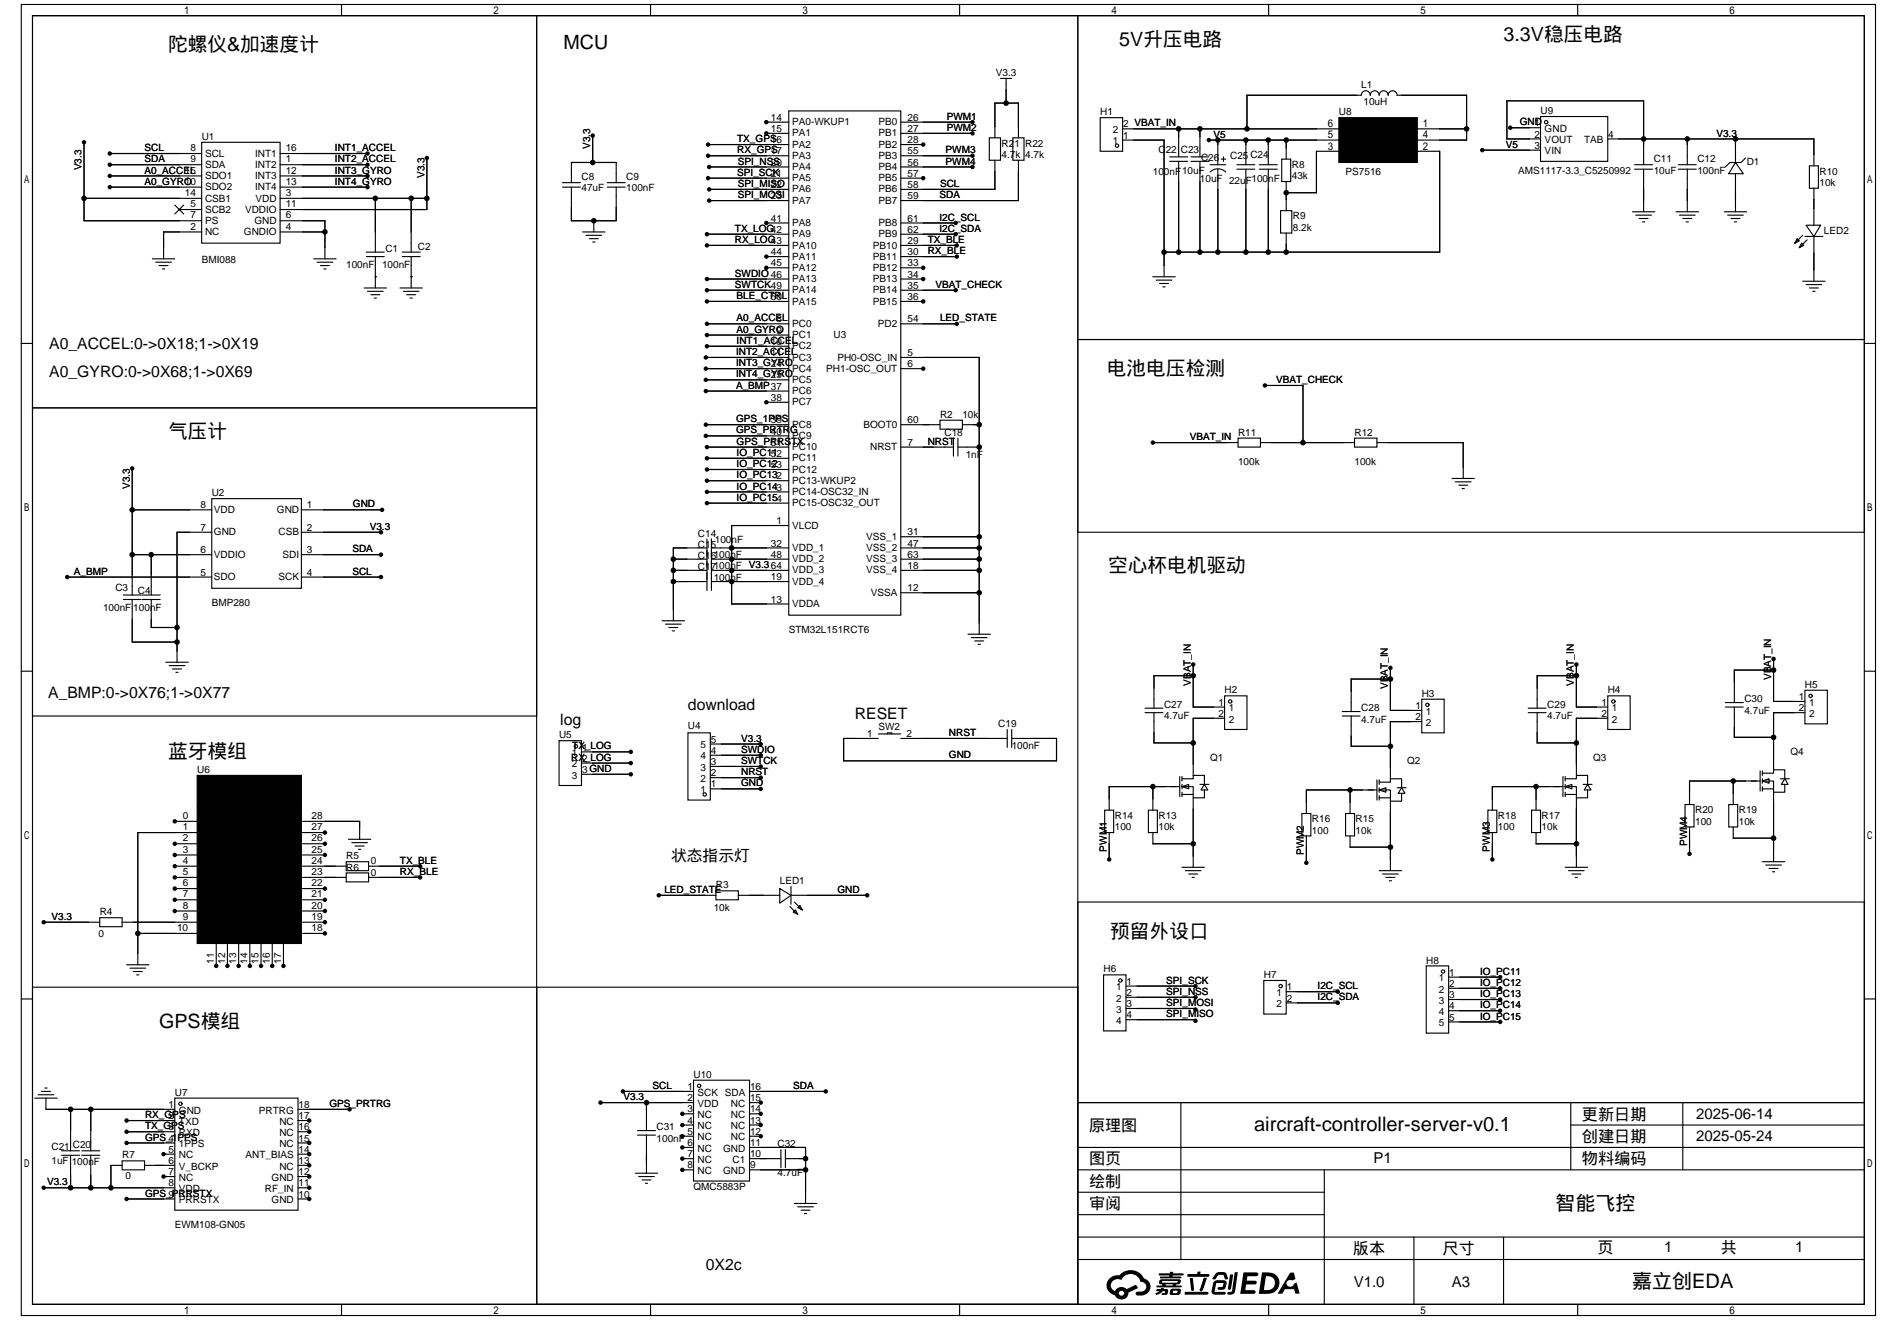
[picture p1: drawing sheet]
<svg xmlns="http://www.w3.org/2000/svg" width="426mm" height="299mm" viewBox="0 0 426 299" stroke-linecap="round" stroke-linejoin="round" font-family="sans-serif">
<g fill="#000">
<path d="M262.8 288.6h2.4l.1-.3h.7l-.1 .3h2.2l.3 .3-.3 .2h-2.2l-.1 .3h1.8l.2 .2-.2 .2h-4.5l-.1-.4h2.1v-.3h-2.2l-.2-.1zM262.2 292.2h.9l.1-.2h.7l-.1 .2h.9l.1 .2-.1 .9-1.3 .2v-.4h.6l.1-.4a.68 .68 0 0 0-.9 .4l-1.1 .5-.2-.5 1-.4h-.8zM269.7 289.7h.7l.3 2.6a.34 .34 0 0 1-.3 .3 .34 .34 0 0 1-.4-.2zM272.9 289.6h.7l-.6 2.1a.98 .98 0 0 1-.7 1l-.3-.3zM268.6 292.8h5a.33 .33 0 0 1 .4 .4 .33 .33 0 0 1-.4 .3h-4.9l-.1-.2zM269.2 288.8h2.2l.2-.6h.6l-.1 .6h1.8a.32 .32 0 0 1 .3 .3 .32 .32 0 0 1-.4 .3h-4.5l-.1-.1zM275.2 290.5l.5-.3h1.7a.81 .81 0 0 1 .7 .5 .81 .81 0 0 1-.2 .9 .81 .81 0 0 1-.9 .8h-.7a.32 .32 0 0 1-.3-.4 .32 .32 0 0 1 .4-.3h.8l.2-.9-1.7 .1-.3 1.9h2.2a.32 .32 0 0 1 .3 .4 .32 .32 0 0 1-.4 .3h-2.3l-.4-.4-.1-.5zM275.6 288.7l.6-.3 1-.1a.77 .77 0 0 1 .9 .6l.3 .9-.2 .2h-.5l-.3-.9-.2-.1h-1l-.7 1h-.6zM278.9 288.9h.7l-.5 3.2a.36 .36 0 0 1-.4 .3 .36 .36 0 0 1-.3-.4zM279.9 288.4h.7l-.6 4.3a1.13 1.13 0 0 1-1.8 .6l.2-.4 .8-.1 .1-.2zM281.9 288.4h2.7a.48 .48 0 0 1 .7 .4 .48 .48 0 0 1-.7 .5h-1.8l-.2 1h1.9a.43 .43 0 0 1 .4 .5 .43 .43 0 0 1-.4 .4h-2l-.2 1.2h1.7a.45 .45 0 0 1 .6 .2 .45 .45 0 0 1-.2 .6l-3.2 .1zM292.5 288.5h.8l.4 1.4-.7 .4a.84 .84 0 0 0-1.2 .2 .84 .84 0 0 0 .3 1.2 .84 .84 0 0 0 1.2-.4v-.3l.6-.3 .7 2.5h-.9l-.3-1h-2.1l-.6 1h-1.1z"/>
<path d="M251.6 289.7a2.23 2.23 0 0 0-.6 2.3 2.23 2.23 0 0 0 1.8 1.6 1.58 1.58 0 0 0 1.7 1 1.58 1.58 0 0 0 1.3-1.6l2.2-1-.5-.8-2.1 1a1.65 1.65 0 0 0-2.6 .5 1.47 1.47 0 0 1-.7-2.1 1.47 1.47 0 0 1 2.1-.4 2.3 2.3 0 0 1 2.4-1.4 2.3 2.3 0 0 1 2 1.8 1.12 1.12 0 0 1 1.3 1 1.12 1.12 0 0 1-1.2 1.2h-.7a.45 .45 0 0 0-.5 .3 .45 .45 0 0 0 .4 .6 2.21 2.21 0 0 0 2.3-.6 2.21 2.21 0 0 0 .5-2.3 2.13 2.13 0 0 0-1.4-1 3.3 3.3 0 0 0-5.5-.7l-1.2 .1zM253.7 293.2a.57 .57 0 0 1 1.1 0 .57 .57 0 0 1-1.1 0z"/>
<path d="M265.4 292.3a1.05 1.05 0 0 0-.1 1.2 2.91 2.91 0 0 0 2.2-.2 .98 .98 0 0 0 0-1.1l-1.6-.1zM266 292.6h.8l.1 .3-.2 .2h-.8z"/>
<path d="M262.9 290.2l-.1 .7 .7 .2v.3h-1.3l.1 .4h5.4l.2-.2-.2-.2h-1.2l.2-.3a.7 .7 0 0 0 .9-.2 .7 .7 0 0 0-.1-.9h-4.1zM263.5 290.4l3.5 .1-.2 .3h-3.2zM264.2 291.1h1.7l-.1 .3h-1.5z"/>
<path d="M286.1 288.4l-.7 4.9h1.7a2.5 2.5 0 0 0 3-2.5 2.5 2.5 0 0 0-3.1-2.4zM287 289.3a1.65 1.65 0 0 1 2 1.7 1.65 1.65 0 0 1-2.1 1.4h-.4z"/>
<circle cx="19" cy="32.3" r=".51"/>
<circle cx="24.9" cy="34.8" r=".51"/>
<circle cx="24.9" cy="37.3" r=".51"/>
<circle cx="24.9" cy="39.9" r=".51"/>
<circle cx="83.3" cy="34.8" r=".51"/>
<circle cx="83.3" cy="39.9" r=".51"/>
<circle cx="83.3" cy="37.3" r=".51"/>
<circle cx="96.8" cy="35.8" r=".51"/>
<circle cx="134.4" cy="30.7" r=".51"/>
<circle cx="134.4" cy="36.8" r=".63"/>
<circle cx="160.5" cy="35.3" r=".51"/>
<circle cx="160.5" cy="32.8" r=".51"/>
<circle cx="160.8" cy="37.8" r=".51"/>
<circle cx="173.7" cy="30.2" r=".51"/>
<circle cx="173.7" cy="27.7" r=".51"/>
<circle cx="209.3" cy="32.8" r=".51"/>
<circle cx="220.5" cy="30.2" r=".51"/>
<circle cx="220.5" cy="35.3" r=".51"/>
<circle cx="220.5" cy="37.8" r=".51"/>
<circle cx="220.5" cy="27.7" r=".51"/>
<circle cx="228.1" cy="23.4" r=".63"/>
<circle cx="267.2" cy="29.2" r=".63"/>
<circle cx="272" cy="29.2" r=".63"/>
<circle cx="274.1" cy="31.7" r=".51"/>
<circle cx="276.1" cy="31.7" r=".63"/>
<circle cx="282.4" cy="31.7" r=".63"/>
<circle cx="282.7" cy="29.2" r=".63"/>
<circle cx="287.5" cy="31.7" r=".63"/>
<circle cx="291.6" cy="31.7" r=".63"/>
<circle cx="332.5" cy="29.2" r=".63"/>
<circle cx="336" cy="34" r=".51"/>
<circle cx="342.4" cy="29" r=".51"/>
<circle cx="372.6" cy="31.5" r=".63"/>
<circle cx="382.5" cy="31.5" r=".63"/>
<circle cx="393.4" cy="31.5" r=".63"/>
<circle cx="19.1" cy="45" r=".63"/>
<circle cx="24.9" cy="42.4" r=".51"/>
<circle cx="73.7" cy="52.6" r=".63"/>
<circle cx="83.3" cy="42.4" r=".51"/>
<circle cx="85.1" cy="45" r=".63"/>
<circle cx="93.2" cy="45" r=".63"/>
<circle cx="96.8" cy="45" r=".63"/>
<circle cx="134.6" cy="50" r=".63"/>
<circle cx="160.3" cy="55.6" r=".51"/>
<circle cx="160.3" cy="53.1" r=".51"/>
<circle cx="160.5" cy="40.4" r=".51"/>
<circle cx="160.8" cy="42.9" r=".51"/>
<circle cx="160.8" cy="45.5" r=".51"/>
<circle cx="173.7" cy="50.5" r=".51"/>
<circle cx="173.7" cy="58.2" r=".51"/>
<circle cx="209.3" cy="40.4" r=".51"/>
<circle cx="216.7" cy="53.1" r=".51"/>
<circle cx="216.7" cy="50.5" r=".51"/>
<circle cx="216.9" cy="55.6" r=".51"/>
<circle cx="216.9" cy="58.2" r=".51"/>
<circle cx="263.9" cy="57.1" r=".63"/>
<circle cx="267.2" cy="57.1" r=".63"/>
<circle cx="272" cy="57.1" r=".63"/>
<circle cx="276.1" cy="57.1" r=".63"/>
<circle cx="282.4" cy="57.1" r=".63"/>
<circle cx="287.5" cy="57.1" r=".63"/>
<circle cx="291.6" cy="57.1" r=".63"/>
<circle cx="291.6" cy="43.7" r=".63"/>
<circle cx="160.3" cy="68.3" r=".51"/>
<circle cx="160.3" cy="73.4" r=".51"/>
<circle cx="160.3" cy="65.8" r=".51"/>
<circle cx="160.3" cy="63.2" r=".51"/>
<circle cx="160.3" cy="75.9" r=".51"/>
<circle cx="160.3" cy="78.5" r=".51"/>
<circle cx="173.7" cy="60.7" r=".51"/>
<circle cx="209.3" cy="68.3" r=".51"/>
<circle cx="209.3" cy="63.2" r=".51"/>
<circle cx="209.3" cy="60.7" r=".51"/>
<circle cx="216.7" cy="65.8" r=".51"/>
<circle cx="216.9" cy="73.4" r=".51"/>
<circle cx="160" cy="81" r=".51"/>
<circle cx="160" cy="86.1" r=".51"/>
<circle cx="160" cy="88.6" r=".51"/>
<circle cx="160" cy="98.8" r=".51"/>
<circle cx="160" cy="83.6" r=".51"/>
<circle cx="160" cy="96.3" r=".51"/>
<circle cx="173.7" cy="91.2" r=".51"/>
<circle cx="209.3" cy="83.6" r=".51"/>
<circle cx="222" cy="96.3" r=".63"/>
<circle cx="286.8" cy="87.4" r=".51"/>
<circle cx="30" cy="106.2" r=".51"/>
<circle cx="30" cy="115.6" r=".63"/>
<circle cx="86.6" cy="115.6" r=".51"/>
<circle cx="160.3" cy="106.4" r=".51"/>
<circle cx="160.3" cy="101.3" r=".51"/>
<circle cx="160.3" cy="111.5" r=".51"/>
<circle cx="160.3" cy="103.9" r=".51"/>
<circle cx="160.3" cy="114" r=".51"/>
<circle cx="160.3" cy="109" r=".51"/>
<circle cx="222" cy="101.3" r=".63"/>
<circle cx="261.4" cy="100.3" r=".51"/>
<circle cx="295.4" cy="100.3" r=".63"/>
<circle cx="15.2" cy="130.8" r=".51"/>
<circle cx="30" cy="125.7" r=".63"/>
<circle cx="34.3" cy="125.7" r=".63"/>
<circle cx="86.4" cy="125.7" r=".51"/>
<circle cx="86.4" cy="120.6" r=".51"/>
<circle cx="86.4" cy="130.8" r=".51"/>
<circle cx="152.7" cy="129.3" r=".63"/>
<circle cx="152.7" cy="131.8" r=".63"/>
<circle cx="152.7" cy="126.7" r=".63"/>
<circle cx="165.9" cy="129.3" r=".63"/>
<circle cx="165.9" cy="124.2" r=".63"/>
<circle cx="165.9" cy="131.8" r=".63"/>
<circle cx="165.9" cy="126.7" r=".63"/>
<circle cx="222" cy="129.3" r=".63"/>
<circle cx="222" cy="124.2" r=".63"/>
<circle cx="222" cy="126.7" r=".63"/>
<circle cx="222" cy="134.4" r=".63"/>
<circle cx="222" cy="121.7" r=".63"/>
<circle cx="40.1" cy="142.2" r=".63"/>
<circle cx="40.1" cy="145.5" r=".63"/>
<circle cx="270.5" cy="150.6" r=".51"/>
<circle cx="270.5" cy="153.2" r=".63"/>
<circle cx="315.2" cy="151.4" r=".51"/>
<circle cx="315.2" cy="153.9" r=".63"/>
<circle cx="357.4" cy="150.6" r=".51"/>
<circle cx="357.4" cy="153.2" r=".63"/>
<circle cx="402.1" cy="149.4" r=".51"/>
<circle cx="402.1" cy="151.9" r=".63"/>
<circle cx="143" cy="170.4" r=".51"/>
<circle cx="143" cy="173" r=".51"/>
<circle cx="143" cy="175.5" r=".51"/>
<circle cx="172.5" cy="173.7" r=".51"/>
<circle cx="172.5" cy="176.3" r=".51"/>
<circle cx="172.5" cy="171.2" r=".51"/>
<circle cx="172.5" cy="178.8" r=".51"/>
<circle cx="172.5" cy="168.7" r=".51"/>
<circle cx="261.4" cy="178.3" r=".63"/>
<circle cx="270.5" cy="168.4" r=".63"/>
<circle cx="306.1" cy="179.1" r=".63"/>
<circle cx="315.2" cy="169.2" r=".63"/>
<circle cx="348.2" cy="178.3" r=".63"/>
<circle cx="357.4" cy="168.4" r=".63"/>
<circle cx="392.9" cy="177" r=".63"/>
<circle cx="402.1" cy="167.1" r=".63"/>
<circle cx="39.6" cy="196.3" r=".51"/>
<circle cx="39.6" cy="193.8" r=".51"/>
<circle cx="39.6" cy="186.2" r=".51"/>
<circle cx="39.6" cy="198.9" r=".51"/>
<circle cx="39.6" cy="191.3" r=".51"/>
<circle cx="73.7" cy="188.7" r=".51"/>
<circle cx="73.7" cy="193.8" r=".51"/>
<circle cx="73.7" cy="191.3" r=".51"/>
<circle cx="95.2" cy="196.3" r=".51"/>
<circle cx="95.2" cy="198.9" r=".51"/>
<circle cx="251.5" cy="194.8" r=".51"/>
<circle cx="270.5" cy="191.3" r=".63"/>
<circle cx="296.2" cy="195.6" r=".51"/>
<circle cx="315.2" cy="192" r=".63"/>
<circle cx="338.3" cy="194.8" r=".51"/>
<circle cx="357.4" cy="191.3" r=".63"/>
<circle cx="383" cy="193.5" r=".51"/>
<circle cx="402.1" cy="190" r=".63"/>
<circle cx="9.9" cy="209" r=".51"/>
<circle cx="31.2" cy="211.6" r=".63"/>
<circle cx="39.6" cy="201.4" r=".51"/>
<circle cx="39.6" cy="206.5" r=".51"/>
<circle cx="39.6" cy="204" r=".51"/>
<circle cx="49" cy="218.9" r=".51"/>
<circle cx="51.6" cy="218.9" r=".51"/>
<circle cx="54.1" cy="218.9" r=".51"/>
<circle cx="56.6" cy="218.9" r=".51"/>
<circle cx="59.2" cy="218.9" r=".51"/>
<circle cx="61.7" cy="218.9" r=".51"/>
<circle cx="64.3" cy="218.9" r=".51"/>
<circle cx="73.7" cy="206.5" r=".51"/>
<circle cx="73.7" cy="201.4" r=".51"/>
<circle cx="73.7" cy="209" r=".51"/>
<circle cx="73.7" cy="204" r=".51"/>
<circle cx="73.7" cy="211.6" r=".51"/>
<circle cx="149.4" cy="202.9" r=".51"/>
<circle cx="196.6" cy="202.9" r=".51"/>
<circle cx="271" cy="228.9" r=".51"/>
<circle cx="271" cy="226.1" r=".51"/>
<circle cx="271" cy="223.5" r=".51"/>
<circle cx="271" cy="231.4" r=".51"/>
<circle cx="303.3" cy="227.3" r=".51"/>
<circle cx="303.3" cy="224.8" r=".51"/>
<circle cx="340.1" cy="231.6" r=".51"/>
<circle cx="340.1" cy="226.6" r=".51"/>
<circle cx="340.1" cy="229.1" r=".51"/>
<circle cx="340.1" cy="224" r=".51"/>
<circle cx="340.1" cy="221.5" r=".51"/>
<circle cx="16" cy="251.5" r=".63"/>
<circle cx="20.6" cy="251.5" r=".63"/>
<circle cx="28.7" cy="254" r=".51"/>
<circle cx="28.7" cy="256.5" r=".51"/>
<circle cx="28.7" cy="259.1" r=".51"/>
<circle cx="70.1" cy="254" r=".51"/>
<circle cx="70.1" cy="256.5" r=".51"/>
<circle cx="70.1" cy="259.1" r=".51"/>
<circle cx="79.2" cy="251.5" r=".51"/>
<circle cx="136.1" cy="249.9" r=".51"/>
<circle cx="141.2" cy="247.4" r=".51"/>
<circle cx="146.6" cy="249.9" r=".63"/>
<circle cx="154.7" cy="252.5" r=".51"/>
<circle cx="154.7" cy="255" r=".51"/>
<circle cx="154.7" cy="257.6" r=".51"/>
<circle cx="172.5" cy="252.5" r=".51"/>
<circle cx="172.5" cy="255" r=".51"/>
<circle cx="172.5" cy="257.6" r=".51"/>
<circle cx="172.5" cy="249.9" r=".51"/>
<circle cx="187.2" cy="247.4" r=".51"/>
<circle cx="9.9" cy="269.2" r=".51"/>
<circle cx="16" cy="269.2" r=".63"/>
<circle cx="20.6" cy="269.2" r=".63"/>
<circle cx="25.1" cy="269.2" r=".63"/>
<circle cx="28.7" cy="271.8" r=".51"/>
<circle cx="37.1" cy="261.6" r=".51"/>
<circle cx="37.1" cy="266.7" r=".51"/>
<circle cx="70.1" cy="264.2" r=".51"/>
<circle cx="70.1" cy="269.2" r=".51"/>
<circle cx="70.1" cy="261.6" r=".51"/>
<circle cx="70.1" cy="271.8" r=".51"/>
<circle cx="70.1" cy="266.7" r=".51"/>
<circle cx="154.7" cy="262.6" r=".51"/>
<circle cx="154.7" cy="260.1" r=".51"/>
<circle cx="154.7" cy="265.2" r=".51"/>
<circle cx="182.6" cy="262.6" r=".63"/>
<circle cx="182.6" cy="265.2" r=".63"/>
</g>
<g fill="none" stroke="#000" stroke-width=".25">
<path d="M4.8 1h420.4v297.2h-420.4zM7.4 3.6h415.3v292.1h-415.3zM7.4 3.6h114.3v88.9h-114.3zM77.4 1v2.6M121.7 3.6h122.6v292.1h-122.6zM147.5 1v2.6M217.6 1v2.6M226.8 17.8h2.6M228.1 17.8v5.6M244.3 3.6h178.4v73.4h-178.4zM287.6 1v2.6M357.7 1v2.6"/>
<path d="M19 32.3v17.7h26.7M24.9 34.8h20.8M24.9 37.3h20.8M24.9 39.9h20.8M45.7 32.3h17.8v22.8h-17.8zM63.5 34.8h19.8M63.5 37.3h19.8M63.5 39.9h19.8M96.8 35.8v11.7h-33.3M134.4 30.7v6.1M160.5 35.3h18.3M160.5 32.8h18.3"/>
<path d="M160.8 37.8h18M173.7 30.2h5.1M173.7 27.7h5.1M178.8 25.1h25.4v114.3h-25.4zM204.2 37.8h16.3M204.2 35.3h16.3M204.2 32.8h5.1M204.2 30.2h16.3M204.2 27.7h16.3M224.3 31.2h2.5v5.1h-2.5zM225.6 36.3v6.6h-21.4M225.6 31.2v-7.8h5.3v7.8"/>
<path d="M229.6 31.2h2.6v5.1h-2.6zM230.9 36.3v9.2h-26.7M249.4 26.7h5.1v7.6h-5.1zM254.5 31.8h9.4v30.9M254.5 29.2h49M265.2 36.6h4M265.2 35.6h4M267.2 29.2v6.4M267.2 36.6v20.6M270 36.6h4.1M270 35.6h4.1M272 29.2v6.4"/>
<path d="M272 36.6v20.6M274.1 31.8h29.4M274.3 37.3h3.6M274.3 39a2.54 2.54 0 0 1 3.6 0M276.1 31.8v5.5M276.1 38.4v18.8M276.9 36.1h1M277.4 35.6v1M280.4 37.3h4.1M280.4 38.4h4.1M282.4 31.8v5.5M282.4 38.4v18.8"/>
<path d="M282.7 29.2v-7.6h25.9a1.02 1.02 0 0 1 1-1 1.02 1.02 0 0 1 1 1 1.02 1.02 0 0 1 1.1-1 1.02 1.02 0 0 1 1 1 1.02 1.02 0 0 1 1-1 1.02 1.02 0 0 1 1 1 1.02 1.02 0 0 1 1-1 1.02 1.02 0 0 1 1 1h15.8v10.2h-11.2M285.5 37.3h4.1M285.5 38.4h4.1M287.5 31.8v5.5M287.5 38.4v18.8M290.6 36.1h2v5h-2zM291.6 31.8v4.3M303.5 34.3h-5.1v9.4h-6.8M321.3 34.3h5.1v22.9h-62.5M321.3 29.2h11.2M336 34h13.2M342.4 29h6.8"/>
<path d="M349.2 26.4h15.3v10.2h-15.3zM349.2 31.5h-7.6v-8.6h31v14.4M364.5 31.5h46.7v6.1M370.6 37.3h4M370.6 38.4h4M372.6 38.4v9.6M380.5 37.3h4.1M380.5 38.4h4.1M382.5 31.5v5.8M382.5 38.4v9.6M393.4 36.8l1.8 2.6h-3.3zM393.4 31.5v5.3"/>
<path d="M393.4 39.4v8.6M395.7 35.8l-1 1h-2.5l-1 1M410.2 37.6h2v5.1h-2zM19 45h26.7M24.9 42.4h20.8M34.5 58.7h5.1M35.3 59.4h3.6M39.6 46.5l2.1 2M40.6 47.5h5.1M41.7 46.5l-2.1 2M45.7 52.6h-8.6v6.1M63.5 42.4h19.8"/>
<path d="M63.5 45h33.3M63.5 50h10.2v8.7M63.5 52.6h10.2M71.1 58.7h5.1M71.9 59.4h3.5M83.1 58.2h4M83.1 57.2h4M85.1 45v12.2M85.1 58.2v7.1M91.2 58.2h4M91.2 57.2h4M93.2 45v12.2"/>
<path d="M93.2 58.2v7.1M127.5 42.4h4.1M127.5 41.4h4.1M129.5 42.4v7.6h10.2v-7.6M129.5 41.4v-4.6h10.2v4.6M132.1 52.6h5.1M132.8 53.3h3.6M133.6 54.1h2M134.4 54.9h.5M134.6 50v2.6M137.7 42.4h4M137.7 41.4h4"/>
<path d="M160.3 53.1h18.5M160.3 55.6h18.5M160.5 40.4h18.3M160.8 45.5h18M160.8 42.9h18M173.7 58.2h5.1M173.7 50.5h5.1M204.2 58.2h12.7M204.2 53.1h12.5M204.2 50.5h12.5M204.2 40.4h5.1M204.2 55.6h12.7"/>
<path d="M290.3 47.8h2.6v5h-2.6zM291.6 41.1v6.7M291.6 52.8v4.4M370.1 48h5.1M370.8 48.8h3.6M371.6 49.5h2M372.4 50.3h.5M380 48h5.1M380.7 48.8h3.6M381.5 49.5h2M382.3 50.3h.5M390.9 48h5.1"/>
<path d="M391.7 48.8h3.5M392.4 49.5h2.1M393.2 50.3h.5M407.4 54.1l.5 .5-1 .5zM408.4 55.1l.5 .5-1 .5zM408.7 53.3l-1.8 1.8M409.2 53.6h4.1M409.4 51.1h3.3l-1.5 2.5zM409.7 54.4l-1.8 1.7M411.2 42.7v8.4M411.2 53.6v10.2M4.8 77.9h2.6"/>
<path d="M36.1 60.2h2M36.8 61h.5M72.6 60.2h2.1M73.4 61h.5M82.5 65.3h5.1M83.3 66h3.6M84.1 66.8h2M84.8 67.6h.5M85.1 62.7h.1M90.7 65.3h5.1M91.4 66h3.6M92.2 66.8h2"/>
<path d="M93 67.6h.5M93.2 62.7h.1M160.3 68.3h18.5M160.3 65.8h18.5M160.3 63.2h18.5M160.3 73.4h18.5M160.3 78.5h18.5M160.3 75.9h18.5M173.7 60.7h5.1M204.2 68.3h5.1M204.2 65.8h12.5M204.2 63.2h5.1"/>
<path d="M204.2 60.7h5.1M204.2 73.4h12.7M244.3 77h178.4v43.6h-178.4zM261.4 62.7h5M262.1 63.5h3.6M262.9 64.3h2M263.7 65h.5M408.7 63.8h5.1M409.4 64.5h3.6M410.2 65.3h2M411 66h.5M422.7 77.9h2.5"/>
<path d="M7.4 92.5h114.3v69.8h-114.3zM160 83.6h18.8M160 81h18.8M160 98.8h18.8M160 96.3h18.8M160 88.6h18.8M160 86.1h18.8M173.7 91.2h5.1M204.2 83.6h5.1M204.2 81h17.8v62.8M204.2 96.3h8.9M213.1 95.2h5.1v2.1h-5.1z"/>
<path d="M216.2 99.3v4.1M217.2 99.3v4.1M218.2 96.3h3.8M280.7 99.3h5.1v2h-5.1zM286.8 87.4h8.6v12.9M307.1 99.3h5.1v2h-5.1zM30 115.6h18M30 106.2v28.7M48 113h20.3v20.3h-20.3zM68.3 115.6h18.3M160.3 114h18.5M160.3 111.5h18.5"/>
<path d="M160.3 109h18.5M160.3 106.4h18.5M160.3 103.9h18.5M160.3 101.3h18.5M178.8 119.1h-12.9v17.8h12.9M204.2 101.3h12M217.2 101.3h4.8M261.4 100.3h19.3M285.8 100.3h21.3M312.2 100.3h19.5v8.2M329.2 108.5h5.1M329.9 109.2h3.6"/>
<path d="M330.7 110h2M331.5 110.7h.5M15.2 130.8h32.8M27.9 135.9h4.1M27.9 134.9h4.1M30 125.7h18M30 135.9v9.6h10.1M32.3 135.9h4M32.3 134.9h4M34.3 125.7v9.2M34.3 135.9v6.3h5.8M48 120.6h-7.9v29.5"/>
<path d="M68.3 120.6h18.1M68.3 125.7h18.1M68.3 130.8h18.1M152.7 129.3h7.6M152.7 126.7h7.6M152.7 131.8h7.6M160.3 124.2h-7.6v16.5M160.3 122.2v11.7M161.3 129.3h17.5M161.3 126.7h17.5M161.3 124.2h17.5M161.3 131.8h17.5"/>
<path d="M161.3 122.2v11.7M204.2 134.4h17.8M204.2 129.3h17.8M204.2 126.7h17.8M204.2 124.2h17.8M204.2 121.7h17.8M4.8 152.1h2.6M37.6 150.1h5.1M38.4 150.9h3.5M39.1 151.6h2M39.9 152.4h.5M150.1 140.7h5.1"/>
<path d="M150.9 141.5h3.5M151.6 142.2h2.1M152.4 143h.5M219.5 143.8h5M220.2 144.5h3.6M221 145.3h2M221.7 146h.5M270.5 150.6v9.7h7.1M270.5 153.2h-8.9v7.3M277.6 157.7h5.1v7.7h-5.1zM315.2 151.4v9.6h7.1M315.2 153.9h-8.9v7.4"/>
<path d="M322.3 158.5h5.1v7.6h-5.1zM357.4 150.6v9.7h7.1M357.4 153.2h-8.9v7.3M364.5 157.7h5.1v7.7h-5.1zM391.2 159.3h4M402.1 149.4v9.6h7.1M402.1 151.9h-8.9v7.4M409.2 156.5h5.1v7.6h-5.1zM422.7 152.1h2.5M126.7 167.9h5.1v10.2h-5.1zM131.8 170.4h11.2M131.8 173h11.2"/>
<path d="M131.8 175.5h11.2M156 166.1h5v15.3h-5zM161 168.7h11.5M161 171.2h11.5M161 173.7h11.5M161 176.3h11.5M161 178.8h11.5M199.1 167.4h-7.8v5.1h48.2v-5.1h-10.1M199.1 166.4h5.1M201.2 166.4v-.3h1v.3M204.2 167.4h24.1M228.3 165.4v4"/>
<path d="M229.4 165.4v4M259.6 161.5h4.1M259.6 160.5h4.1M261.4 178.3v5.3M261.6 161.5v6.9h8.9M267.5 178.3h-16v5.3M267.5 176v4.6M268 178.3h2.5v2.5h2.5v-1.7M268 176.5h2.5v-.7h2.5v2M268 178.3l1.5-.5v1zM268 176v1M268 177.8v1"/>
<path d="M268 179.6v1M272 177.8h2.1M273 177.8l.8 1.3h-1.5zM277.6 162.8h-7.1v13M304.3 162.3h4.1M304.3 161.3h4.1M306.1 179.1v5.3M306.3 162.3v6.9h8.9M312.2 179.1h-16v5.3M312.2 176.8v4.6M312.7 179.1h2.5v2.5h2.6v-1.8M312.7 177.3h2.5v-.8h2.6v2.1"/>
<path d="M312.7 179.1l1.5-.5v1zM312.7 176.8v1M312.7 178.6v1M316.7 178.6h2.1M317.8 178.6l.7 1.2h-1.5zM322.3 163.6h-7.1v12.9M346.5 161.5h4M346.5 160.5h4M348.2 178.3v5.3M348.5 161.5v6.9h8.9M354.3 178.3h-16v5.3M354.3 176v4.6"/>
<path d="M354.8 178.3h2.6v2.5h2.5v-1.7M354.8 176.5h2.6v-.7h2.5v2M354.8 178.3l1.6-.5v1zM354.8 176v1M354.8 177.8v1M354.8 179.6v1M358.9 177.8h2M359.9 177.8l.8 1.3h-1.5zM364.5 162.8h-7.1v13M391.2 160.3h4M392.9 177v5.4M393.2 160.3v6.8h8.9"/>
<path d="M399 177h-16v5.4M399 174.8v4.5M399.5 177h2.6v2.6h2.5v-1.8M399.5 175.3h2.6v-.8h2.5v2M399.5 177l1.6-.5v1zM399.5 178.8h2.6M399.5 174.8v1M399.5 176.5v1M399.5 178.3v1M402.1 179.6v15.7M403.6 176.5h2M404.6 176.5l.8 1.3h-1.5z"/>
<path d="M409.2 161.5h-7.1v13M39.6 191.3h5.1M39.6 193.8h5.1M39.6 196.3h5.1M39.6 198.9h5.1M39.6 186.2h5.1M44.7 188.7h-13.5v30M44.7 183.1h23.6M68.6 188.7h5.1M68.6 191.3h5.1M68.6 193.8h5.1M68.6 196.3h9.9"/>
<path d="M68.6 198.9h9.9M68.6 186.2h12.9v4M78.5 195.3h5.1v2.1h-5.1zM78.5 197.9h5.1v2h-5.1zM79 190.2h5.1M79.8 191h3.5M80.5 191.8h2M81.3 192.5h.5M83.6 196.3h11.6M83.6 198.9h11.6M250.4 183.6h2.1v5.1h-2.1zM251.5 188.7v6.1"/>
<path d="M260.3 183.6h2.1v5.1h-2.1zM261.4 188.7v2.6h9.1M268 180.1h2.5M268 196.6h5M268.7 197.4h3.6M269.5 198.1h2M270.3 198.9h.5M270.5 180.8v15.8M295.1 184.4h2.1v5.1h-2.1zM296.2 189.5v6.1M305.1 184.4h2v5.1h-2zM306.1 189.5v2.5h9.1"/>
<path d="M312.7 197.4h5.1M312.7 180.3v1.1M312.7 180.8h2.5M313.4 198.1h3.6M314.2 198.9h2M315 199.6h.5M315.2 181.6v15.8M337.3 183.6h2v5.1h-2zM338.3 188.7v6.1M347.2 183.6h2v5.1h-2zM348.2 188.7v2.6h9.2M354.8 180.1h2.6"/>
<path d="M354.8 196.6h5.1M355.6 197.4h3.6M356.4 198.1h2M357.1 198.9h.5M357.4 180.8v15.8M382 182.4h2v5.1h-2zM383 187.5v6M391.9 182.4h2.1v5.1h-2.1zM392.9 187.5v2.5h9.2M399.5 195.3h5.1M400.3 196.1h3.6M401.1 196.8h2"/>
<path d="M401.8 197.6h.5M9.9 209h12.7M22.6 208h5.1v2.1h-5.1zM27.7 209h17M28.7 218.7h5.1M29.5 219.5h3.5M31.2 211.6h13.5M39.6 201.4h5.1M39.6 204h5.1M39.6 206.5h5.1M49 213.9v5M51.6 213.9v5"/>
<path d="M54.1 213.9v5M56.6 213.9v5M59.2 213.9v5M61.7 213.9v5M64.3 213.9v5M68.6 201.4h5.1M68.6 204h5.1M68.6 206.5h5.1M68.6 209h5.1M68.6 211.6h5.1M149.4 202.9h12.9M162.3 201.9h5.1v2.1h-5.1z"/>
<path d="M167.4 202.9h9.4M176.8 201.4l2.5 1.5-2.5 1.8zM179.1 205.5l1.7 1.8M179.3 202.9h17.3M179.3 200.9v4.1M179.8 206.8l.5-.6 .5 1.1zM180.1 204.5l1.8 1.7M180.8 205.7l.6-.5 .5 1zM244.3 204.5h178.4v45.4h-178.4zM323.3 218.9h5.1v15.3h-5.1zM4.8 226.4h2.6M7.4 223.8h114.3v71.9h-114.3z"/>
<path d="M30.2 220.2h2.1M31 221h.5M121.7 223.8h122.6v71.9h-122.6zM250.2 221h5.1v12.7h-5.1zM255.3 223.5h15.7M255.3 226.1h15.7M255.3 228.6h15.7v.3M255.3 231.1h15.7v.3M286.5 222.2h5.1v7.7h-5.1zM291.6 224.8h11.7M291.6 227.3h11.7M328.4 221.5h11.7"/>
<path d="M328.4 224h11.7M328.4 226.6h11.7M328.4 229.1h11.7M328.4 231.6h11.7M422.7 226.4h2.5M7.9 248.9h5.1M8.6 248.2h3.6M9.4 247.4h2M10.2 246.6h.5M10.4 248.9v2.6h29.2M16 251.5v9.4M20.6 251.5v9.4"/>
<path d="M28.7 254h10.9M28.7 256.5h10.9M28.7 259.1h10.9M39.6 248.9h28v25.4h-28zM67.6 251.5h11.6M67.6 254h2.5M67.6 256.5h2.5M67.6 259.1h2.5M136.1 249.9h21.1M141.2 247.4h16M144.5 257.3h4.1M144.5 256.3h4.1"/>
<path d="M146.6 249.9v6.4M146.6 257.3v8.6M154.7 255h2.5M154.7 252.5h2.5M154.7 257.6h2.5M157.2 244.9h12.7v22.8h-12.7zM169.9 255h2.6M169.9 247.4h17.3M169.9 249.9h2.6M169.9 252.5h2.6M169.9 257.6h2.6M244.3 249.9h178.4v45.8h-178.4z"/>
<path d="M267.7 249.9v35.6M356.1 249.9v15.3M356.1 255h66.6M381.5 249.9v15.3M9.9 269.2h29.7M14 261.9h4M14 260.9h4M16 261.9v7.3M18.5 261.9h4.1M18.5 260.9h4.1M20.6 261.9v7.3M27.7 263.1h5.1v2.1h-5.1z"/>
<path d="M27.7 264.2h-2.6v5M28.7 271.8h10.9M32.8 264.2h6.8M37.1 261.6h2.5M37.1 266.7h2.5M67.6 261.6h2.5M67.6 264.2h2.5M67.6 266.7h2.5M67.6 269.2h2.5M67.6 271.8h2.5M144 265.9h5.1M144.8 266.7h3.5"/>
<path d="M145.5 267.5h2.1M146.3 268.2h.5M154.7 265.2h2.5M154.7 260.1h2.5M154.7 262.6h2.5M169.9 265.2h12.7M169.9 260.1h12.7v12.7M169.9 262.6h7.1M177 260.6v4.1M178.1 262.6h4.5M178.1 260.6v4.1M180.1 272.8h5.1"/>
<path d="M180.8 273.6h3.6M181.6 274.3h2M182.4 275.1h.5M244.3 270.3h55.9M244.3 265.2h178.4M244.3 275.3h55.9M244.3 260.1h178.4M300.2 265.2v30.5M77.4 295.7v2.5M147.5 295.7v2.5M217.6 295.7v2.5M244.3 285.5h178.4"/>
<path d="M244.3 280.4h178.4M287.6 295.7v2.5M320.5 280.4v15.3M340.9 280.4v15.3M357.7 295.7v2.5"/>
<circle cx="253.2" cy="33" r=".38"/>
<circle cx="350.5" cy="27.7" r=".38"/>
<circle cx="278.9" cy="159" r=".38"/>
<circle cx="323.6" cy="159.8" r=".38"/>
<circle cx="365.8" cy="159" r=".38"/>
<circle cx="410.5" cy="157.7" r=".38"/>
<circle cx="130.6" cy="169.2" r=".38"/>
<circle cx="159.8" cy="180.1" r=".38"/>
<circle cx="254" cy="222.2" r=".38"/>
<circle cx="290.3" cy="223.5" r=".38"/>
<circle cx="327.2" cy="220.2" r=".38"/>
<circle cx="40.9" cy="250.2" r=".38"/>
<circle cx="158.5" cy="246.1" r=".38"/>
</g>
<path d="M303.5 26.7h17.8v10.1h-17.8zM44.7 175.8h23.6v38.1h-23.6z" fill="#000" stroke="#000" stroke-width=".25"/>
<g font-size="4.5">
<text x="38.1" y="11.6">陀螺仪&amp;加速度计</text>
<text x="127.8" y="11.1">MCU</text>
<text x="253.7" y="10.4">5V升压电路</text>
<text x="340.9" y="9.3">3.3V稳压电路</text>
<text x="251" y="85">电池电压检测</text>
<text x="38.1" y="99.3">气压计</text>
<text x="251.2" y="129.7">空心杯电机驱动</text>
<text x="38.1" y="171.9">蓝牙模组</text>
<text x="251.7" y="212.5">预留外设口</text>
<text x="36.1" y="233.1">GPS模组</text>
<text x="284.3" y="256.5">aircraft-controller-server-v0.1</text>
<text x="352.6" y="274.2">智能飞控</text>
<text x="370" y="292">嘉立创EDA</text>
</g>
<g font-size="3.7">
<text x="246.9" y="256.3">原理图</text>
<text x="358.6" y="253.8">更新日期</text>
<text x="246.9" y="264">图页</text>
<text x="358.6" y="258.9">创建日期</text>
<text x="358.6" y="264">物料编码</text>
<text x="246.9" y="269">绘制</text>
<text x="246.9" y="274.1">审阅</text>
<text x="306.7" y="284.3">版本</text>
<text x="327" y="284.3">尺寸</text>
<text x="362.2" y="284">页</text>
<text x="390.1" y="284">共</text>
</g>
<g font-size="3.6">
<text x="11.2" y="79.2">A0_ACCEL:0-&gt;0X18;1-&gt;0X19</text>
<text x="11.2" y="85.5">A0_GYRO:0-&gt;0X68;1-&gt;0X69</text>
<text x="10.9" y="158.1">A_BMP:0-&gt;0X76;1-&gt;0X77</text>
<text x="156" y="160.9">download</text>
<text x="127" y="164.2">log</text>
<text x="193.8" y="163">RESET</text>
<text x="152.1" y="195.2">状态指示灯</text>
<text x="160" y="287.9">0X2c</text>
</g>
<g font-size="3.4">
<text x="384.6" y="253.6">2025-06-14</text>
<text x="311.4" y="263.7">P1</text>
<text x="384.6" y="258.6">2025-05-24</text>
<text x="377.3" y="283.8">1</text>
<text x="407" y="283.8">1</text>
<text x="306.9" y="291.7">V1.0</text>
<text x="329.1" y="291.7">A3</text>
</g>
<g font-size="2.3">
<text x="225.8" y="17.2">V3.3</text>
<text x="308.6" y="20">L1</text>
<text x="309.1" y="23.8">10uH</text>
<text x="174.8" y="29.9">15</text>
<text x="174.8" y="27.4">14</text>
<text x="179.6" y="28.4">PA0-WKUP1</text>
<text x="199.2" y="28.4">PB0</text>
<text x="205.7" y="29.9">27</text>
<text x="205.7" y="27.4">26</text>
<text x="214.6" y="27.1">PWM1</text>
<text x="214.6" y="29.7">PWM2</text>
<text x="249.4" y="26.1">H1</text>
<text x="254.6" y="28.9">2 VBAT_IN</text>
<text x="303.5" y="26.1">U8</text>
<text x="344.6" y="28.4">GND</text>
<text x="347.9" y="28.6">1</text>
<text x="349.2" y="25.9">U9</text>
<text x="350.2" y="29.9">GND</text>
<text x="32.8" y="34.3">SCL</text>
<text x="43.2" y="34.3">8</text>
<text x="45.7" y="31.7">U1</text>
<text x="46.5" y="35.5">SCL</text>
<text x="57.8" y="35.5">INT1</text>
<text x="64.8" y="34.3">16</text>
<text x="75.9" y="34.3">INT1_ACCEL</text>
<text x="133.8" y="33.8" transform="rotate(-90 133.8 33.8)">V3.3</text>
<text x="167.1" y="32.2">TX_GPS</text>
<text x="167.1" y="34.8">RX_GPS</text>
<text x="174.8" y="35">17</text>
<text x="174.8" y="32.5">16</text>
<text x="179.6" y="33.5">PA2</text>
<text x="179.6" y="30.9">PA1</text>
<text x="199.2" y="33.5">PB2</text>
<text x="199.2" y="30.9">PB1</text>
<text x="205.7" y="35">55</text>
<text x="205.7" y="32.5">28</text>
<text x="214.4" y="34.8">PWM3</text>
<text x="227.1" y="33.2">R21</text>
<text x="227.1" y="35.8">4.7k</text>
<text x="232.4" y="33.2">R22</text>
<text x="232.4" y="35.8">4.7k</text>
<text x="252.3" y="32.7">1</text>
<text x="252.3" y="30.2">2</text>
<text x="254.6" y="31.4">1</text>
<text x="262.6" y="34.8">C22</text>
<text x="267.7" y="34.8">C23</text>
<text x="275.1" y="31.2">V5</text>
<text x="283.5" y="35.8">C24</text>
<text x="341.4" y="33.5">V5</text>
<text x="347.9" y="31.2">2</text>
<text x="347.9" y="33.7">3</text>
<text x="350.2" y="32.5">VOUT</text>
<text x="350.2" y="35">VIN</text>
<text x="359.1" y="32.5">TAB</text>
<text x="364.6" y="31.2">4</text>
<text x="389.1" y="31">V3.3</text>
<text x="18.5" y="38.6" transform="rotate(-90 18.5 38.6)">V3.3</text>
<text x="32.8" y="36.8">SDA</text>
<text x="32.8" y="39.3">A0_ACCEL</text>
<text x="32.8" y="41.9">A0_GYRO</text>
<text x="41.9" y="39.3">15</text>
<text x="41.9" y="41.9">10</text>
<text x="43.2" y="36.8">9</text>
<text x="46.5" y="38.1">SDA</text>
<text x="46.5" y="40.6">SDO1</text>
<text x="57.8" y="40.6">INT3</text>
<text x="57.8" y="38.1">INT2</text>
<text x="64.8" y="41.9">13</text>
<text x="64.8" y="39.3">12</text>
<text x="64.8" y="36.8">1</text>
<text x="75.9" y="36.8">INT2_ACCEL</text>
<text x="75.9" y="39.3">INT3_GYRO</text>
<text x="75.9" y="41.9">INT4_GYRO</text>
<text x="96.2" y="40.4" transform="rotate(-90 96.2 40.4)">V3.3</text>
<text x="131.8" y="40.9">C8</text>
<text x="142" y="40.9">C9</text>
<text x="167.1" y="39.8">SPI_SCK</text>
<text x="167.3" y="37.3">SPI_NSS</text>
<text x="174.8" y="40.1">21</text>
<text x="174.8" y="37.5">20</text>
<text x="179.6" y="41.1">PA5</text>
<text x="179.6" y="38.6">PA4</text>
<text x="179.6" y="36">PA3</text>
<text x="199.2" y="41.1">PB5</text>
<text x="199.2" y="38.6">PB4</text>
<text x="199.2" y="36">PB3</text>
<text x="205.7" y="40.1">57</text>
<text x="205.7" y="37.5">56</text>
<text x="214.4" y="37.3">PWM4</text>
<text x="261.4" y="39.6">100nF</text>
<text x="268" y="39.3">10uF</text>
<text x="272" y="41.4">10uF 22uF100nF</text>
<text x="272.3" y="36.5">C26</text>
<text x="278.9" y="36">C25</text>
<text x="292.9" y="40.6">43k</text>
<text x="292.9" y="38.1">R8</text>
<text x="305.1" y="39.6">PS7516</text>
<text x="344.2" y="39.3">AMS1117-3.3_C5250992</text>
<text x="374.9" y="39.3">10uF</text>
<text x="374.9" y="36.8">C11</text>
<text x="384.8" y="39.3">100nF</text>
<text x="384.8" y="36.8">C12</text>
<text x="396" y="37.3">D1</text>
<text x="412.5" y="39.6">R10</text>
<text x="41.9" y="44.4">14</text>
<text x="43.2" y="47">5</text>
<text x="46.5" y="43.1">SDO2</text>
<text x="46.5" y="45.7">CSB1</text>
<text x="57.8" y="43.1">INT4</text>
<text x="58" y="45.7">VDD</text>
<text x="64.8" y="47">11</text>
<text x="64.8" y="44.4">3</text>
<text x="131.8" y="43.4">47uF</text>
<text x="142" y="43.4">100nF</text>
<text x="167.3" y="42.4">SPI_MISO</text>
<text x="167.3" y="44.9">SPI_MOSI</text>
<text x="174.8" y="45.2">23</text>
<text x="174.8" y="42.6">22</text>
<text x="179.6" y="46.2">PA7</text>
<text x="179.6" y="43.6">PA6</text>
<text x="199.2" y="46.2">PB7</text>
<text x="199.2" y="43.6">PB6</text>
<text x="205.7" y="45.2">59</text>
<text x="205.7" y="42.6">58</text>
<text x="213" y="44.9">SDA</text>
<text x="213.1" y="42.4">SCL</text>
<text x="412.5" y="42.1">10k</text>
<text x="43.2" y="49.5">7</text>
<text x="43.2" y="52">2</text>
<text x="46.5" y="48.2">SCB2</text>
<text x="46.5" y="50.8">PS</text>
<text x="46.5" y="53.3">NC</text>
<text x="55.3" y="53.3">GNDIO</text>
<text x="55.6" y="48.2">VDDIO</text>
<text x="57.7" y="50.8">GND</text>
<text x="64.8" y="52">4</text>
<text x="64.8" y="49.5">6</text>
<text x="166.6" y="52.5">TX_LOG42</text>
<text x="174.8" y="50.2">41</text>
<text x="179.6" y="53.8">PA9</text>
<text x="179.6" y="51.3">PA8</text>
<text x="199.2" y="53.8">PB9</text>
<text x="199.2" y="51.3">PB8</text>
<text x="205.7" y="52.8">62</text>
<text x="205.7" y="50.2">61</text>
<text x="213" y="50">I2C_SCL</text>
<text x="213" y="52.5">I2C_SDA</text>
<text x="293.1" y="52.3">8.2k</text>
<text x="293.1" y="49.7">R9</text>
<text x="413.5" y="53.1">LED2</text>
<text x="45.7" y="59.7">BMI088</text>
<text x="87.4" y="57.1">C1</text>
<text x="94.7" y="56.6">C2</text>
<text x="166.6" y="55.1">RX_LOG</text>
<text x="174.8" y="57.9">44</text>
<text x="174.8" y="55.3">43</text>
<text x="179.6" y="58.9">PA11</text>
<text x="179.6" y="56.3">PA10</text>
<text x="197.9" y="58.9">PB11</text>
<text x="197.9" y="56.3">PB10</text>
<text x="205.7" y="57.9">30</text>
<text x="205.7" y="55.3">29</text>
<text x="210.3" y="55.1">TX_BLE</text>
<text x="210.3" y="57.6">RX_BLE</text>
<text x="78.5" y="60.7">100nF</text>
<text x="86.6" y="60.7">100nF</text>
<text x="166.6" y="62.7">SWDIO 46</text>
<text x="166.6" y="65.2">SWTCK49</text>
<text x="174.8" y="60.4">45</text>
<text x="179.6" y="64">PA13</text>
<text x="179.6" y="61.4">PA12</text>
<text x="197.9" y="64">PB13</text>
<text x="197.9" y="61.4">PB12</text>
<text x="205.7" y="65.5">35</text>
<text x="205.7" y="62.9">34</text>
<text x="205.7" y="60.4">33</text>
<text x="212.1" y="65.2">VBAT_CHECK</text>
<text x="167" y="67.8">BLE_CTRL</text>
<text x="174.8" y="68">50</text>
<text x="179.6" y="69">PA15</text>
<text x="179.6" y="66.5">PA14</text>
<text x="197.9" y="69">PB15</text>
<text x="197.9" y="66.5">PB14</text>
<text x="205.7" y="68">36</text>
<text x="167" y="72.9">A0_ACCEL</text>
<text x="167" y="75.4">A0_GYRO</text>
<text x="167" y="77.9">INT1_ACCEL</text>
<text x="176" y="75.6">9</text>
<text x="176" y="73.1">8</text>
<text x="179.6" y="76.7">PC1</text>
<text x="179.6" y="74.1">PC0</text>
<text x="189" y="76.7">U3</text>
<text x="199" y="74.1">PD2</text>
<text x="205.7" y="73.1">54</text>
<text x="213.1" y="72.9">LED_STATE</text>
<text x="166.9" y="80.5">INT2_ACCEL</text>
<text x="166.9" y="83">INT3_GYRO</text>
<text x="174.8" y="83.3">24</text>
<text x="174.8" y="80.7">11</text>
<text x="174.8" y="78.2">10</text>
<text x="179.6" y="81.7">PC3</text>
<text x="179.6" y="79.2">PC2</text>
<text x="189.8" y="81.7">PH0-OSC_IN</text>
<text x="205.7" y="83.3">6</text>
<text x="205.7" y="80.7">5</text>
<text x="166.9" y="85.6">INT4_GYRO</text>
<text x="166.9" y="88.1">A_BMP37</text>
<text x="174.8" y="85.8">25</text>
<text x="179.6" y="89.4">PC6</text>
<text x="179.6" y="86.8">PC5</text>
<text x="179.6" y="84.3">PC4</text>
<text x="187.3" y="84.3">PH1-OSC_OUT</text>
<text x="289.3" y="86.8">VBAT_CHECK</text>
<text x="166.9" y="95.7">GPS_1PPS</text>
<text x="174.8" y="96">39</text>
<text x="174.8" y="90.9">38</text>
<text x="179.6" y="91.9">PC7</text>
<text x="205.7" y="96">60</text>
<text x="213.1" y="94.7">R2</text>
<text x="218.2" y="94.7">10k</text>
<text x="166.9" y="98.3">GPS_PRTRG</text>
<text x="167" y="100.8">GPS_PRRSTX</text>
<text x="174.8" y="98.5">40</text>
<text x="174.8" y="101">51</text>
<text x="179.6" y="99.5">PC9</text>
<text x="179.6" y="97">PC8</text>
<text x="195.8" y="97">BOOT0</text>
<text x="205.7" y="101">7</text>
<text x="210.3" y="100.8">NRST</text>
<text x="214.1" y="98.8">C18</text>
<text x="269.7" y="99.8">VBAT_IN</text>
<text x="280.7" y="98.8">R11</text>
<text x="307.1" y="98.8">R12</text>
<text x="167" y="103.3">IO_PC11</text>
<text x="167" y="105.9">IO_PC12</text>
<text x="174.8" y="106.1">53</text>
<text x="174.8" y="103.6">52</text>
<text x="179.6" y="107.1">PC12</text>
<text x="179.6" y="104.6">PC11</text>
<text x="179.6" y="102.1">PC10</text>
<text x="197.3" y="102.1">NRST</text>
<text x="218.9" y="103.9">1nF</text>
<text x="280.7" y="105.4">100k</text>
<text x="307.1" y="105.4">100k</text>
<text x="29.4" y="110.9" transform="rotate(-90 29.4 110.9)">V3.3</text>
<text x="48" y="112.5">U2</text>
<text x="167" y="108.4">IO_PC132</text>
<text x="167" y="111">IO_PC143</text>
<text x="167" y="113.5">IO_PC154</text>
<text x="179.6" y="112.2">PC14-OSC32_IN</text>
<text x="179.6" y="109.7">PC13-WKUP2</text>
<text x="45.5" y="115.3">8</text>
<text x="48.5" y="116.3">VDD</text>
<text x="62.8" y="116.3">GND</text>
<text x="69.6" y="115.3">1</text>
<text x="80" y="115">GND</text>
<text x="176" y="118.8">1</text>
<text x="179.6" y="119.8">VLCD</text>
<text x="179.6" y="114.8">PC15-OSC32_OUT</text>
<text x="45.5" y="125.4">6</text>
<text x="45.5" y="120.3">7</text>
<text x="48.5" y="121.4">GND</text>
<text x="63.2" y="121.4">CSB</text>
<text x="69.6" y="120.3">2</text>
<text x="69.6" y="125.4">3</text>
<text x="79.9" y="125.2">SDA</text>
<text x="83.8" y="120.1">V3.3</text>
<text x="158.2" y="121.6">C14</text>
<text x="158.2" y="124.2">C15</text>
<text x="162.1" y="123.2">100nF</text>
<text x="174.8" y="123.9">32</text>
<text x="179.6" y="124.9">VDD_1</text>
<text x="196.4" y="124.9">VSS_2</text>
<text x="196.4" y="122.4">VSS_1</text>
<text x="205.7" y="123.9">47</text>
<text x="205.7" y="121.4">31</text>
<text x="16.8" y="130.3">A_BMP</text>
<text x="45.5" y="130.5">5</text>
<text x="48.5" y="131.5">SDO</text>
<text x="48.5" y="126.4">VDDIO</text>
<text x="63.2" y="131.5">SCK</text>
<text x="64" y="126.4">SDI</text>
<text x="69.6" y="130.5">4</text>
<text x="79.9" y="130.3">SCL</text>
<text x="158.2" y="126.7">C16100nF</text>
<text x="158.2" y="129.3">C17100nF V3.364</text>
<text x="161.8" y="131.8">100nF</text>
<text x="174.8" y="131.5">19</text>
<text x="174.8" y="126.4">48</text>
<text x="179.6" y="130">VDD_3</text>
<text x="179.6" y="127.5">VDD_2</text>
<text x="196.4" y="130">VSS_4</text>
<text x="196.4" y="127.5">VSS_3</text>
<text x="205.7" y="129">18</text>
<text x="205.7" y="126.4">63</text>
<text x="26.2" y="134.1">C3</text>
<text x="31.2" y="134.6">C4</text>
<text x="48" y="137.4">BMP280</text>
<text x="174.8" y="136.6">13</text>
<text x="179.6" y="137.6">VDDA</text>
<text x="179.6" y="132.5">VDD_4</text>
<text x="197.4" y="135.1">VSSA</text>
<text x="205.7" y="134.1">12</text>
<text x="23.4" y="138.4">100nF</text>
<text x="30.2" y="138.4">100nF</text>
<text x="178.8" y="143.5">STM32L151RCT6</text>
<text x="270" y="155.4" transform="rotate(-90 270 155.4)">VBAT_IN</text>
<text x="356.8" y="155.4" transform="rotate(-90 356.8 155.4)">VBAT_IN</text>
<text x="401.5" y="154.2" transform="rotate(-90 401.5 154.2)">VBAT_IN</text>
<text x="409.2" y="155.9">H5</text>
<text x="263.9" y="160.5">C27</text>
<text x="276.2" y="160">1</text>
<text x="277.6" y="157.2">H2</text>
<text x="278.6" y="161.2">1</text>
<text x="308.6" y="161.3">C28</text>
<text x="314.7" y="156.2" transform="rotate(-90 314.7 156.2)">VBAT_IN</text>
<text x="320.9" y="160.7">1</text>
<text x="322.3" y="158">H3</text>
<text x="323.3" y="162">1</text>
<text x="350.8" y="160.5">C29</text>
<text x="363.1" y="160">1</text>
<text x="364.5" y="157.2">H4</text>
<text x="365.4" y="161.2">1</text>
<text x="395.5" y="161.8">4.7uF</text>
<text x="395.5" y="159.2">C30</text>
<text x="407.8" y="158.7">1</text>
<text x="407.8" y="161.2">2</text>
<text x="410.1" y="160">1</text>
<text x="126.7" y="167.4">U5</text>
<text x="156" y="165.3">U4</text>
<text x="196.6" y="167.1">1</text>
<text x="199.1" y="165.6">SW2</text>
<text x="205.5" y="167.1">2</text>
<text x="215.1" y="166.8">NRST</text>
<text x="226.3" y="164.8">C19</text>
<text x="263.9" y="163">4.7uF</text>
<text x="276.2" y="162.5">2</text>
<text x="278.6" y="163.8">2</text>
<text x="308.6" y="163.8">4.7uF</text>
<text x="320.9" y="163.3">2</text>
<text x="323.3" y="164.5">2</text>
<text x="350.8" y="163">4.7uF</text>
<text x="363.1" y="162.5">2</text>
<text x="365.4" y="163.8">2</text>
<text x="410.1" y="162.5">2</text>
<text x="129.5" y="172.4">RX_LOG</text>
<text x="129.6" y="171.4">1</text>
<text x="129.6" y="173.9">2</text>
<text x="129.7" y="169.9">TX_LOG</text>
<text x="132" y="170.1">1</text>
<text x="132" y="172.7">2</text>
<text x="158.8" y="172.2">4</text>
<text x="158.8" y="169.6">5</text>
<text x="161.2" y="173.4">3</text>
<text x="161.2" y="170.9">4</text>
<text x="161.2" y="168.3">5</text>
<text x="168" y="168.1">V3.3</text>
<text x="168" y="170.7">SWDIO</text>
<text x="168" y="173.2">SWTCK</text>
<text x="215.1" y="171.9">GND</text>
<text x="229.4" y="169.9">100nF</text>
<text x="274.3" y="172.4">Q1</text>
<text x="319" y="173.2">Q2</text>
<text x="361.2" y="172.4">Q3</text>
<text x="405.9" y="171.2">Q4</text>
<text x="44.7" y="175.2">U6</text>
<text x="129.6" y="176.5">3</text>
<text x="132" y="175.2">3 GND</text>
<text x="158.8" y="179.8">1</text>
<text x="158.8" y="177.2">2</text>
<text x="158.8" y="174.7">3</text>
<text x="161.2" y="178.5">1</text>
<text x="161.2" y="176">2</text>
<text x="168" y="175.7">NRST</text>
<text x="168" y="178.3">GND</text>
<text x="41.4" y="185.6">0</text>
<text x="70.6" y="185.6">28</text>
<text x="252.7" y="185.6">R14</text>
<text x="262.6" y="185.6">R13</text>
<text x="339.6" y="185.6">R18</text>
<text x="349.5" y="185.6">R17</text>
<text x="384.3" y="184.4">R20</text>
<text x="394.2" y="184.4">R19</text>
<text x="41.4" y="188.2">1</text>
<text x="41.4" y="190.7">2</text>
<text x="70.6" y="190.7">26</text>
<text x="70.6" y="188.2">27</text>
<text x="252.7" y="188.2">100</text>
<text x="262.6" y="188.2">10k</text>
<text x="297.4" y="188.9">100</text>
<text x="297.4" y="186.4">R16</text>
<text x="307.3" y="188.9">10k</text>
<text x="307.3" y="186.4">R15</text>
<text x="339.6" y="188.2">100</text>
<text x="349.5" y="188.2">10k</text>
<text x="382.5" y="191.8" transform="rotate(-90 382.5 191.8)">PWM4</text>
<text x="384.3" y="186.9">100</text>
<text x="394.2" y="186.9">10k</text>
<text x="41.4" y="193.3">3</text>
<text x="41.4" y="195.8">4</text>
<text x="70.6" y="195.8">24</text>
<text x="70.6" y="193.3">25</text>
<text x="78.5" y="194.8">R5</text>
<text x="78.5" y="197.3">R6</text>
<text x="84.1" y="195.8">0</text>
<text x="90.7" y="195.8">TX_BLE</text>
<text x="250.9" y="193" transform="rotate(-90 250.9 193)">PWM1</text>
<text x="295.6" y="193.8" transform="rotate(-90 295.6 193.8)">PWM2</text>
<text x="337.8" y="193" transform="rotate(-90 337.8 193)">PWM3</text>
<text x="41.4" y="198.3">5</text>
<text x="41.4" y="200.9">6</text>
<text x="41.4" y="203.4">7</text>
<text x="70.6" y="203.4">21</text>
<text x="70.6" y="200.9">22</text>
<text x="70.6" y="198.3">23</text>
<text x="84.1" y="198.6">0</text>
<text x="90.7" y="198.3">RX_BLE</text>
<text x="150.6" y="202.4">LED_STATE</text>
<text x="162.3" y="201.4">R3</text>
<text x="176.8" y="200.4">LED1</text>
<text x="189.9" y="202.4">GND</text>
<text x="11.7" y="208.5">V3.3</text>
<text x="22.6" y="207.5">R4</text>
<text x="41.4" y="206">8</text>
<text x="41.4" y="208.5">9</text>
<text x="70.6" y="208.5">19</text>
<text x="70.6" y="206">20</text>
<text x="161.8" y="206.5">10k</text>
<text x="22.4" y="212.3">0</text>
<text x="40.1" y="211">10</text>
<text x="70.6" y="211">18</text>
<text x="48.5" y="218.4" transform="rotate(-90 48.5 218.4)">11</text>
<text x="51" y="218.4" transform="rotate(-90 51 218.4)">12</text>
<text x="53.6" y="218.4" transform="rotate(-90 53.6 218.4)">13</text>
<text x="56.1" y="218.4" transform="rotate(-90 56.1 218.4)">14</text>
<text x="58.6" y="218.4" transform="rotate(-90 58.6 218.4)">15</text>
<text x="61.2" y="218.4" transform="rotate(-90 61.2 218.4)">16</text>
<text x="63.7" y="218.4" transform="rotate(-90 63.7 218.4)">17</text>
<text x="250.2" y="220.4">H6</text>
<text x="286.5" y="221.7">H7</text>
<text x="323.3" y="218.4">H8</text>
<text x="328.5" y="221.2">1</text>
<text x="335.5" y="220.9">IO_PC11</text>
<text x="253.1" y="224.5">1</text>
<text x="253.1" y="227">2</text>
<text x="255.4" y="223.2">1</text>
<text x="255.4" y="225.7">2</text>
<text x="264.4" y="223">SPI_SCK</text>
<text x="264.4" y="225.5">SPI_NSS</text>
<text x="289.4" y="225.7">1</text>
<text x="291.7" y="224.5">1</text>
<text x="291.7" y="227">2</text>
<text x="298.7" y="224.2">I2C_SCL</text>
<text x="298.7" y="226.8">I2C_SDA</text>
<text x="326.2" y="222.4">1</text>
<text x="326.2" y="225">2</text>
<text x="326.2" y="227.5">3</text>
<text x="328.5" y="223.7">2</text>
<text x="328.5" y="226.3">3</text>
<text x="335.5" y="223.5">IO_PC12</text>
<text x="335.5" y="226">IO_PC13</text>
<text x="253.1" y="229.6">3</text>
<text x="253.1" y="232.1">4</text>
<text x="255.4" y="228.3">3</text>
<text x="255.4" y="230.8">4</text>
<text x="264.4" y="228.1">SPI_MOSI</text>
<text x="264.4" y="230.6">SPI_MISO</text>
<text x="289.4" y="228.3">2</text>
<text x="326.2" y="230.1">4</text>
<text x="326.2" y="232.6">5</text>
<text x="328.5" y="228.8">4</text>
<text x="328.5" y="231.3">5</text>
<text x="335.5" y="228.6">IO_PC14</text>
<text x="335.5" y="231.1">IO_PC15</text>
<text x="157.2" y="244.3">U10</text>
<text x="38.2" y="251.1">1</text>
<text x="39.6" y="248.4">U7</text>
<text x="67.7" y="251.1">18</text>
<text x="74.7" y="250.9">GPS_PRTRG</text>
<text x="141.4" y="249.4">V3.3</text>
<text x="148" y="246.9">SCL</text>
<text x="155.8" y="247.1">1</text>
<text x="155.8" y="249.6">2</text>
<text x="158.2" y="248.4">SCK SDA</text>
<text x="158.2" y="250.9">VDD</text>
<text x="165.7" y="250.9">NC</text>
<text x="170.1" y="249.6">15</text>
<text x="170.1" y="247.1">16</text>
<text x="179.8" y="246.9">SDA</text>
<text x="32.9" y="253.5">RX_GPS</text>
<text x="32.9" y="256">TX_GPS</text>
<text x="38.2" y="253.7">2</text>
<text x="38.2" y="256.2">3</text>
<text x="40.6" y="252.4">GND</text>
<text x="40.6" y="255">TXD</text>
<text x="40.6" y="257.5">RXD</text>
<text x="58.7" y="252.4">PRTRG</text>
<text x="63.3" y="257.5">NC</text>
<text x="63.3" y="255">NC</text>
<text x="67.7" y="256.2">16</text>
<text x="67.7" y="253.7">17</text>
<text x="148.8" y="256.3">C31</text>
<text x="155.8" y="252.2">3</text>
<text x="155.8" y="254.7">4</text>
<text x="155.8" y="257.2">5</text>
<text x="158.2" y="253.4">NC</text>
<text x="158.2" y="256">NC</text>
<text x="165.7" y="256">NC</text>
<text x="165.7" y="253.4">NC</text>
<text x="170.1" y="257.2">12</text>
<text x="170.1" y="254.7">13</text>
<text x="170.1" y="252.2">14</text>
<text x="11.7" y="263.9">1uF</text>
<text x="11.7" y="260.6">C21</text>
<text x="16.5" y="260.3">C20</text>
<text x="27.7" y="262.6">R7</text>
<text x="32.9" y="258.5">GPS_1PPS</text>
<text x="38.2" y="258.8">4</text>
<text x="38.2" y="261.3">5</text>
<text x="38.2" y="263.8">6</text>
<text x="40.6" y="260">1PPS</text>
<text x="40.6" y="262.6">NC</text>
<text x="55.7" y="262.6">ANT_BIAS</text>
<text x="63.3" y="260">NC</text>
<text x="67.7" y="263.8">13</text>
<text x="67.7" y="261.3">14</text>
<text x="67.7" y="258.8">15</text>
<text x="148.8" y="258.8">100nF</text>
<text x="155.8" y="259.8">6</text>
<text x="155.8" y="262.3">7</text>
<text x="158.2" y="258.5">NC</text>
<text x="158.2" y="261.1">NC</text>
<text x="158.2" y="263.6">NC</text>
<text x="163.9" y="261.1">GND</text>
<text x="165.7" y="258.5">NC</text>
<text x="166.1" y="263.6">C1</text>
<text x="170.1" y="262.3">10</text>
<text x="170.1" y="259.8">11</text>
<text x="176.3" y="260.1">C32</text>
<text x="10.7" y="268.7">V3.3</text>
<text x="16.3" y="264.1">100nF</text>
<text x="28.4" y="267.2">0</text>
<text x="38.2" y="266.4">7</text>
<text x="38.2" y="268.9">8</text>
<text x="40.6" y="265.1">V_BCKP</text>
<text x="40.6" y="267.7">NC</text>
<text x="61.6" y="267.7">GND</text>
<text x="63.3" y="265.1">NC</text>
<text x="67.7" y="268.9">11</text>
<text x="67.7" y="266.4">12</text>
<text x="155.8" y="264.9">8</text>
<text x="157.2" y="269.7">QMC5883P</text>
<text x="158.2" y="266.1">NC</text>
<text x="163.9" y="266.1">GND</text>
<text x="170.1" y="264.9">9</text>
<text x="176.3" y="266.7">4.7uF</text>
<text x="32.9" y="271.2">GPS_PRRSTX</text>
<text x="38.2" y="271.5">9</text>
<text x="40.6" y="270.2">VDD</text>
<text x="40.6" y="272.7">PRRSTX</text>
<text x="60.1" y="270.2">RF_IN</text>
<text x="61.6" y="272.7">GND</text>
<text x="67.7" y="271.5">10</text>
<text x="39.6" y="278.3">EWM108-GN05</text>
</g>
</svg>
